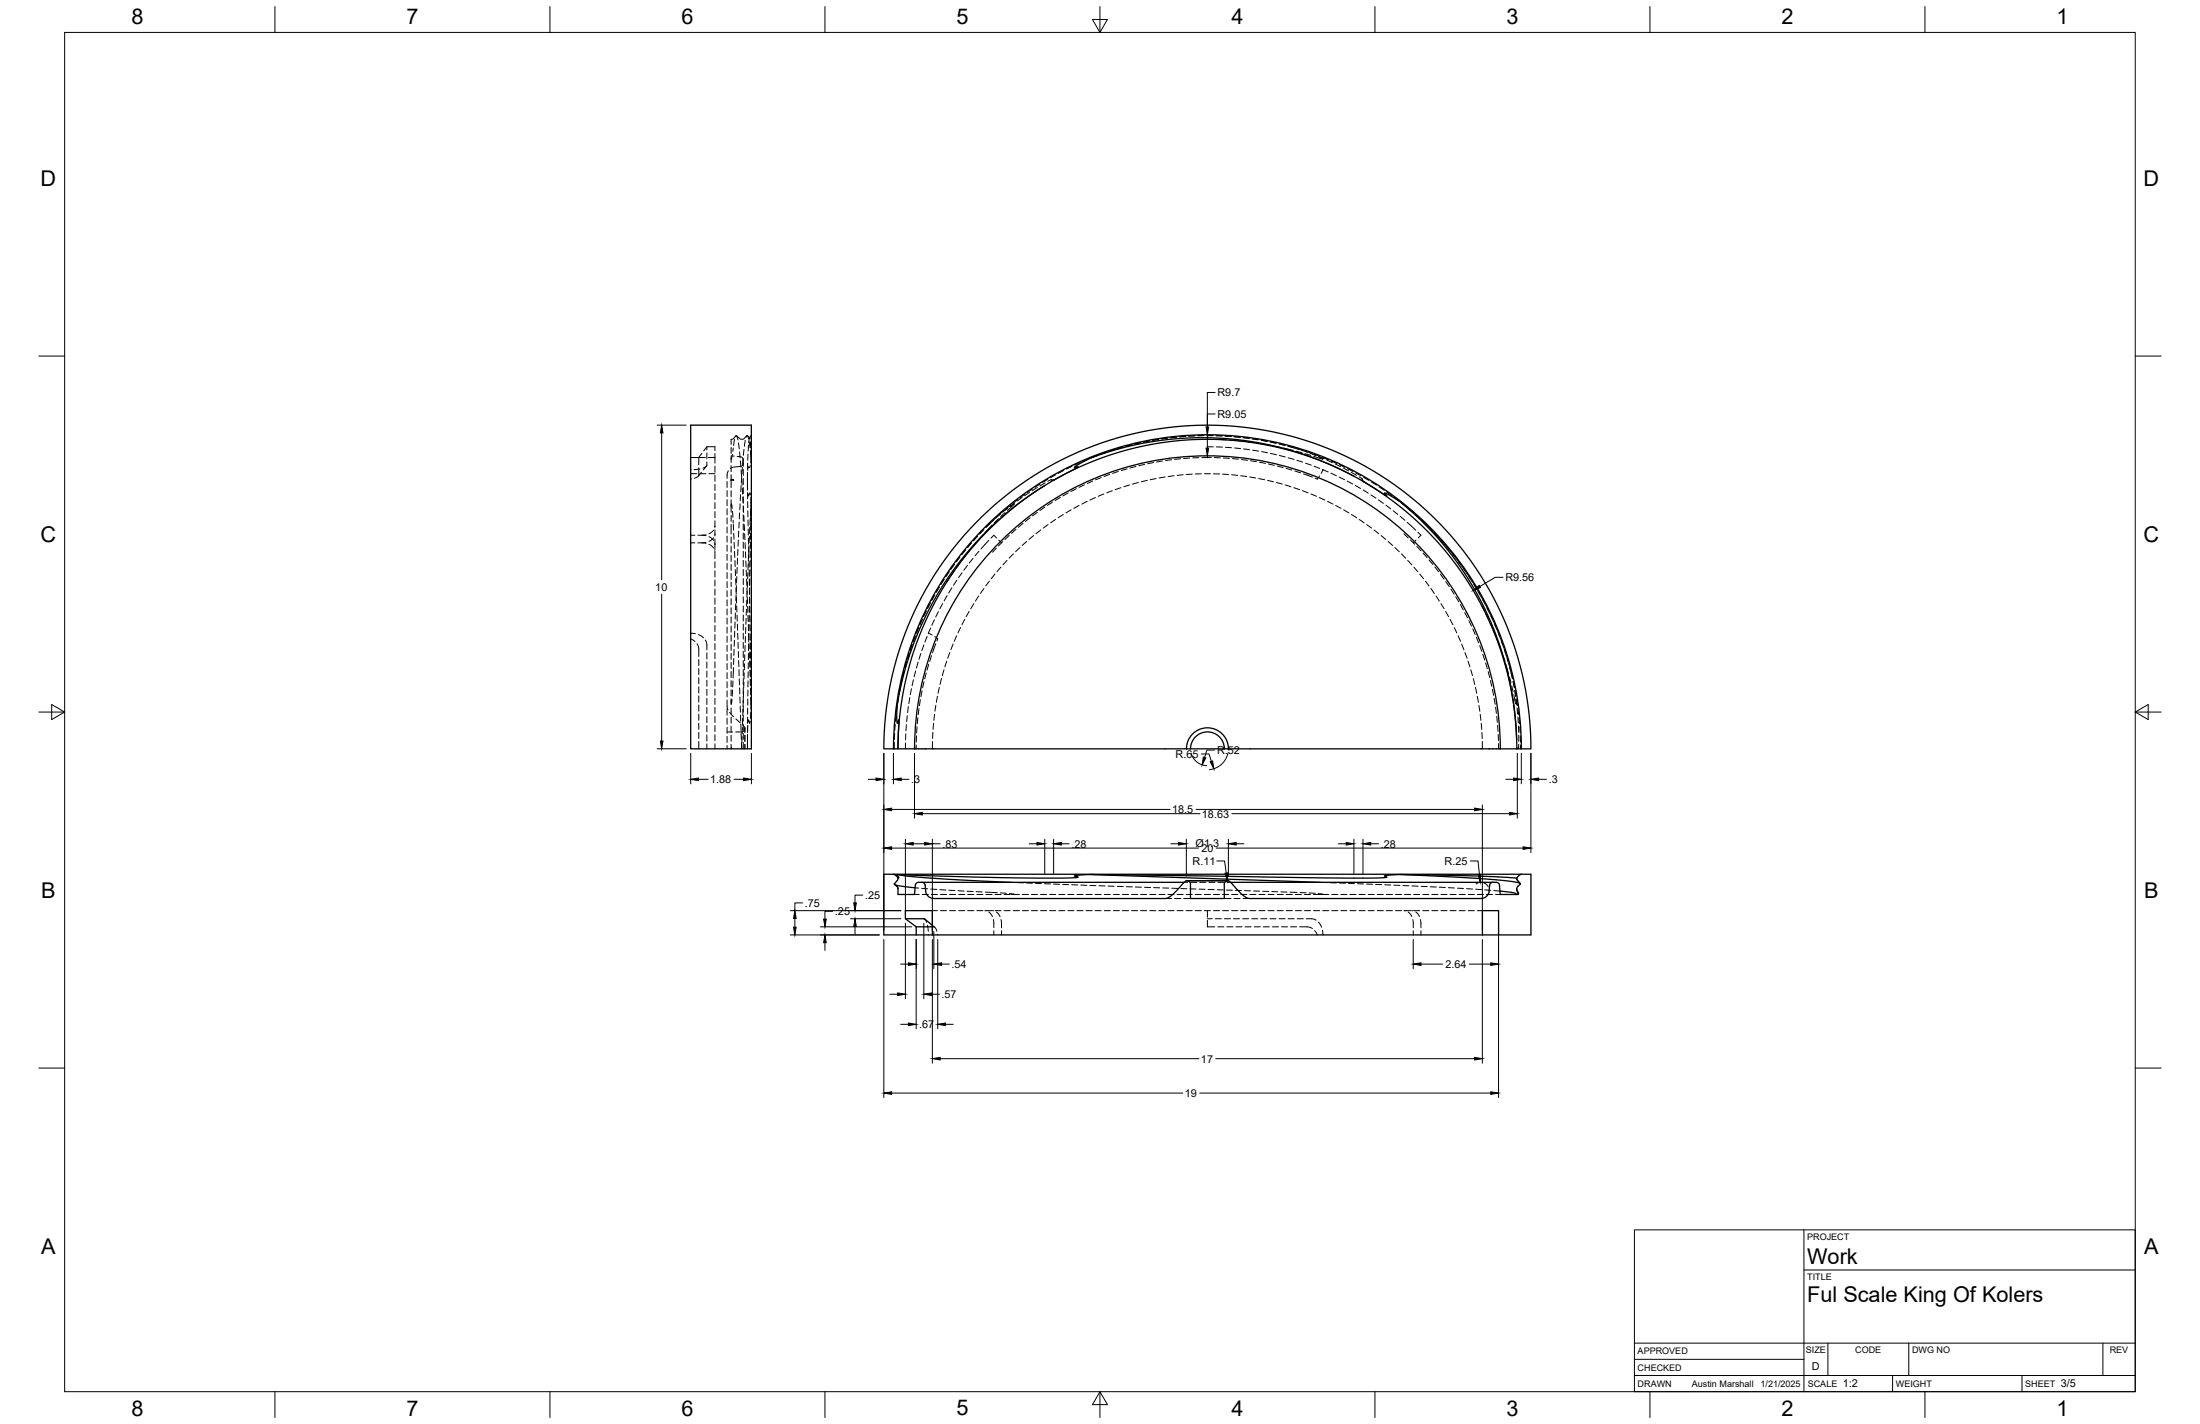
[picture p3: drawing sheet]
<svg xmlns="http://www.w3.org/2000/svg" width="864mm" height="559mm" viewBox="0 0 864 559" stroke-linecap="round" stroke-linejoin="round" font-family="sans-serif">
<!-- layer: Visible -->
<g fill="none" stroke="#000" stroke-width=".51">
<path d="M271.1 166.8h23.8v127.1h-23.8zM410.1 190.5a121.4 121.4 0 0 0-57.6 102.9M413.6 188.4a121.4 121.4 0 0 1 117.9-1.5 123.5 123.5 0 0 0-104.8-6.4l-4.6 2.6-.3 .4 1.4-.3-1.9 1.1a124.4 124.4 0 0 0-69.2 93.8l.2 5.8 .5-1.5v.3l-.3 11.2h-1.8M531.5 186.9l3.6 2M535.1 188.9a121.5 121.5 0 0 1 60.3 101.3M535.1 188.9l9.3 5.7-.9-1 .1-.2a40.3 40.3 0 0 1 12.5 9.2 124.6 124.6 0 0 1 39.3 87.6M350.7 293.9h-3.8a127 127 0 0 1 127.1-127.1 127 127 0 0 1 127 127.1h-5.6M350.7 293.8a123.2 123.2 0 0 1 123.3-123.2 123.2 123.2 0 0 1 123.2 123.2M352.5 293.9h113.2M359 293.8a115 115 0 0 1 115-114.9 115 115 0 0 1 114.9 114.9M465.7 293.9h1.6M465.7 293.8a8.2 8.2 0 0 1 8.3-8.2 8.2 8.2 0 0 1 8.2 8.2"/>
<path d="M467.3 293.9h13.3M467.3 293.8a6.6 6.6 0 0 1 6.7-6.6 6.6 6.6 0 0 1 6.6 6.6M480.6 293.9h1.6M482.2 293.9h113.2M595.4 290.2v3.6M350.7 343.1h246.5M350.7 343.1h-3.8v23.8h12.7M350.7 343.1l1.2 .7 .6 .8M351.4 347.2l7.8 1.2M352.2 343.2l4.5 .7 9 .7 31 1.6M352.5 344.6l-.2 .8-1.3 1.5 1.4 1.3 .1 2.8h6.5l.6-4.3 .6-.4 1.7-.1M361.9 346.2h102.9"/>
<path d="M428.1 343.2l90.1 3M465.7 345.6l-.6 .4a24.7 24.7 0 0 1-7.2 6.5l-91.4 .1-1.3-.3-1.1-.8a6 6 0 0 1-1-4.5l-.5-.5-.7-.3M465.7 345.6h16.5M465.7 345.6h.2M465.9 345.6h16.1M465.9 345.6l.9 .3 .5 .7v6h13.3l.1-6 .5-.7 .8-.3M482 345.6h.2M482.2 345.6l2.7 2.7a11.3 11.3 0 0 0 5.2 4.2l91.3 .1 1.3-.3 1.1-.8 .8-1.8M549.8 343.2l-5.9 .4-.4 .2 .9 .4-1.1 .2-6 .2-93.3-1.3a163.4 163.4 0 0 0-21 .2l-1.2 .2 1.4 .5-1.2 .2-14 .2-26.5-.5-29.3-.9-.2 .3 .8 .8-.3 .3M549.8 343.2l35.2 1.9 8.6 .8 3.1 .7M549.8 343.2l29.4 .5 16.2 .9M586 346.2l-.7 .3-.5 .5-.3 2.7"/>
<path d="M588.8 349.7l1.9 .2a7.4 7.4 0 0 1 4.5 .9l-.6 .2M595.4 344.6l.3 .9 1.2 1.4-1.1 .9a2.62 2.62 0 0 0 0 2.8l-.2 .4h-6.7l-.4-4-.4-.5-.8-.3h-104.2M595.4 349v.1M597.2 343.1h3.8v23.8h-19.1M597.2 343.1l-.9 .4-.9 1.1M355.4 360.5l4.2 3.2M359.6 363.7v3.2h6.4M359.6 363.7h6.4M366 363.1l-3.2-2.5-7.4-.1v-3.1h10.6v9.5M366 366.9h215.9M581.9 366.9v-9.5h6.4v9.5"/>
</g>
<!-- layer: Hidden -->
<g fill="none" stroke="#000" stroke-width=".39">
<path d="M271.1 179.5h5.8M275.5 177.9l-1.2 1.6v2.9M277.5 176.5v-1.2h3.1v1.5M277.5 177.7v2.4M277.5 175.3l-1.3 1.7M278.1 179.5h2.5M280.6 179.5v2.2M280.6 178v1.5M287 179.1v2.4M287 175.6v2.3M287 178.9l1.2 .1M287.5 178.3l-.5 1.9v-.4"/>
<path d="M287.8 175.8l-.1 1.3M288.3 172.5l-.3 2.3M288.7 171.3l.2-.3 .3 .1 .5 1.5M288.8 171l-1 1.2-.8 .2v2M289.4 179.1l1.2 .1a2.04 2.04 0 0 1 1.2 2.7v1.1M289.9 173.8l.3 2.3M290.3 177.3l.2 2.4M291.7 179.9l-.2 2.3M292.1 176.3l-.3 2.4M292.5 172.8l-.3 2.3M292.8 171.6l.5-.7 .6 1.3M293.1 171l-1 1.1-.7 .3-.8-.1-1.5-1.3"/>
<path d="M293.4 170.9l.9 .9M293.6 178.2l-.1 2.4M293.8 174.6l-.1 2.4M294.1 173.4l.3 2.3M294.4 172.2l-.1-.5-.4 2M294.6 176.9l.2 2.8-.1 1.8M294.6 173.4l.1 2.3M294.7 176.9l.1 2.4M294.9 170.6l-.7 1.2M430.6 178.8l-2.2 .9M430.7 178.7l-2.6 1M434 177.6l-2.3 .8"/>
<path d="M434.1 177.5l-2.2 .8M437.4 176.5l-2.3 .7M437.5 176.4l-2.3 .7M440.8 175.5l-2.3 .6M440.9 175.4l-2.3 .7M444.2 174.6l-2.3 .6M444.4 174.5l-2.3 .6M447.7 173.8l-2.3 .5M447.9 173.7l-2.4 .5M451.2 173.1l-2.3 .4M451.4 173l-2.4 .4M454.7 172.4l-2.3 .4"/>
<path d="M454.9 172.4l-2.4 .4M458.3 172l-2.4 .3M458.4 171.9l-2.3 .3M461.8 171.6l-2.3 .2M462 171.5l-2.4 .2M465.4 171.3l-2.4 .1M465.5 171.2l-2.4 .2M467 179.7l-2.4 .2M469 171l-2.4 .2M469.1 171l-2.4 .1M470.6 179.6l-2.4 .1M472.5 171h-2.3"/>
<path d="M472.7 170.9h-2.4M473.7 171h2.4M473.9 170.9h2.3M474 179.5l1.5 .1M474 179.5l-2.2 .1M474 178v1.5M476.3 175.3h-2.3v1.5M476.7 179.6l2.3 .1M477.3 171l2.4 .1M477.4 170.9l2.4 .1M477.5 175.4l2.3 .1M479.5 172.5l1.9 .1"/>
<path d="M480.2 179.7l2.4 .2M480.9 171.2l2.3 .1M481 171.1l2.4 .2M481.1 175.5l2.3 .2M482.6 172.7l2.3 .2M483.8 180l2.4 .2M484.4 171.4l2.4 .2M484.5 171.4l2.4 .2M484.6 175.8l2.4 .2M486.1 173l2.4 .2M488 171.8l2.3 .3M488.1 171.7l2.4 .3"/>
<path d="M488.2 176.2l2.3 .3M489.7 173.4l2.3 .3M491.5 172.2l2.4 .4M491.7 172.2l2.3 .4M491.7 176.7l2.4 .3M493.2 173.8l2.4 .4M495 172.8l2.4 .4M495.2 172.7l2.3 .5M495.2 177.2l2.4 .5M496.7 174.4l2.4 .4M498.6 173.5l2.3 .4M498.7 173.4l2.3 .5"/>
<path d="M498.7 177.9l2.4 .6M500.3 175.1l2.3 .5M502.1 174.2l2.3 .6M502.2 174.2l2.3 .6M502.2 178.7l2.3 .6M503.7 175.8l4 .9M505.5 175.1l4.3 1.2M505.6 175.1l2.3 .6M505.7 179.6l2.3 .7M508.8 177.1l2.3 .6M509.1 176l2.2 .7M511 176.7l2.2 .8"/>
<path d="M512.3 178l2.3 .7M512.5 177.1l2.2 .8M514.3 177.9l2.3 .8M515.3 178.2l1.1 .5M515.7 179.1l3.5 1.1-.1-.3-1.4-.7M515.9 178.3l2.2 .8M517.6 179.1l2.1 1M519.2 179.5l2.2 .9M271.1 185.9h2.4M271.1 184.3h.1M271.4 187.9l-.3 .1M274.3 183.6l-.1 3.1-1.6 1"/>
<path d="M274.7 185.9h2.4M274.8 184l-2.4 .3M275.4 185.3l-1.2 1.5M277.3 182.9l-1.2 1.5M277.5 181.3l-.1 1.6-1.5 .8M278.3 185.9h2.3M280.6 197.2v2.4M280.6 193.6v2.4M280.6 190.1v2.3M280.6 186.5v2.4M280.6 182.9v2.4M285.4 199.6v2.4"/>
<path d="M285.4 196.1v2.4M285.4 192.5v2.4M285.4 188.9v2.4M285.9 184.7l-.4 1.2-.1 1.8M287 186.3v5.1M287 182.7v2.4M287 192.6v2.3M287 196.1v4.9M287 198.9l.1-1.2 .3 1.8M287 188.5h.1M287 188.4l.5-.2 .6 .3zM287.1 188l-.1 .5"/>
<path d="M290.5 197.7l-.1 2.4M290.6 180.9l.2 2.4M290.7 194.1l-.1 2.4M290.9 190.6l-.1 2.3M290.9 184.5l.2 2.3M291.1 187l-.1 2.4M291.2 188l.1 2.4M291.4 191.6l.1 2.4M291.4 183.4l-.2 2.4M291.6 195.2l.1 2.3M291.8 198.5v2.4M291.8 194.9v2.4"/>
<path d="M291.8 191.3v2.4M291.8 187.7v2.4M291.8 184.2v2.3M291.8 181.8a1.27 1.27 0 0 1-1.2 1.2l-2.8 .3-1.1 .6M291.8 198.7l.1 2.4M293.4 190l.1 2.4M293.4 185.3v6.8M293.4 193.3l.1 2.4M293.5 185.8l-.1 2.4M293.5 196.9v2.4M293.5 181.7l-.1 2.4M293.5 193.5l.3 1.1 .5-1.2 .3 .7"/>
<path d="M294.5 182.7l-.3 .8-.5-.2-.2 1.3M294.7 199.8l-.1 2.4M294.7 195.3l.1 1.8M294.8 198.5v2.4M294.8 197.1l-.1 1.5M294.8 197.1v.2M395.5 199.5l-1 .8M395.6 199.4l-1.9 1.5M396.5 198.7l1.6-.8-2.7 2.4M396.7 198.3l-1.9 1.5M398.3 197.3l-1.9 1.4M399.5 196l-1.9 1.5"/>
<path d="M401.2 195.2l-1.9 1.4M402.3 193.9l-1.9 1.4M404.2 193.2l-2 1.3M405.3 191.9l-2 1.4M407.2 191.3l-2 1.3M408.3 189.9l-2 1.3M410.2 199l-2 1.3M410.3 189.5l-2.1 1.2M411.3 188.1l-2 1.2M413.2 197l-2 1.3M414 188.3l-1.5 .2M414 188.2h-1.4l-1.3 .7"/>
<path d="M414.4 186.3l-2.1 1.2M416.2 195.2l-2 1.2M417.6 184.6l-2.1 1.1M419.3 193.4l-2 1.2M420.8 183l-2.2 1.1M422.5 191.8l-2.1 1.1M423.6 198.4l-2.1 1.1M424 181.5l-2.1 1M425.7 190.2l-2.1 1M426.8 196.7l-2.1 1.1M427.3 180.1l-2.2 1M429 188.8l-2.2 .9"/>
<path d="M430 195.2l-2.1 1M432.3 187.4l-2.2 .9M433.3 193.8l-2.2 1M435.6 186.2l-2.2 .8M436.6 192.6l-2.2 .8M439 185l-2.2 .8M440 191.4l-2.2 .8M442.4 184l-2.3 .7M443.4 190.3l-2.2 .7M445.9 183l-2.3 .7M446.9 189.4l-2.3 .6M449.3 182.2l-2.3 .6"/>
<path d="M450.3 188.5l-2.3 .6M452.8 181.5l-2.3 .5M453.8 187.8l-2.3 .5M456.4 180.9l-2.4 .4M457.3 187.2l-2.3 .4M459.9 180.4l-2.4 .3M460.9 186.7l-2.4 .3M463.4 180l-2.3 .3M464.4 186.3l-2.3 .3M468 186.1l-2.4 .1M471.6 185.9l-2.4 .1M472.8 185.9h2.3"/>
<path d="M476.3 185.9l2.4 .1M479.9 186.1l2.4 .1M483.5 186.3l2.3 .3M487 186.7l2.4 .3M487.3 180.3l2.4 .3M490.6 187.2l2.3 .4M490.9 180.8l2.3 .4M494.1 187.8l2.3 .5M494.4 181.4l2.3 .4M497.6 188.5l2.3 .6M497.9 182.1l2.3 .5M501.1 189.4l2.2 .6"/>
<path d="M501.4 182.9l2.3 .6M504.5 190.3l2.3 .7M504.8 183.8l2.3 .7M507.9 191.4l2.3 .8M508.3 184.8l2.2 .7M509.1 180.6l2.3 .8M511.3 192.6l2.2 .8M511.7 185.9l3.5 1.3M512.5 181.8l2.2 .7M514.6 193.8l2.2 1M515.9 183l2.2 .8M517.9 195.2l2.1 1"/>
<path d="M518 186.8l-.9 1.2-.8-.3M519.2 184.3l2.2 .9M519.3 184.3l-.7 1.5M520.8 180.6l2.2 .9M521.1 196.7l2.2 1.1M522.5 185.7l2.1 1M522.5 180.9l2.2 1M524.1 182.1l2.1 1M524.3 198.4l2.1 1.1M525.7 187.2l2.1 1.1M525.8 182.4l2.1 1M527.3 183.6l2.1 1.2"/>
<path d="M528.9 188.8l2.1 1.1M529 183.9l2.1 1.1M530.4 185.3l2.1 1.2M532 190.5l2.1 1.2M532.2 185.6l2 1.1M533.5 187.1l1.3 .8 .6 1.2-.9-1.1M535.1 192.3l2 1.2M535.3 187.3l2 1.2M538.1 194.2l2 1.3M538.3 189.1l2 1.3M541.1 196.2l2 1.3M541.4 191.1l1.9 1.3"/>
<path d="M544 198.2l1.9 1.5M544.3 193.1l1.9 1.3M547.2 195.1l1.9 1.5M549.8 197.1l1.2 .9M550 197.3l3.8 3M552.8 199.6l3.7 3.1M271.1 213h1.7M271.1 210h1.7M273.9 213h1.7M273.9 210h1.7M275.6 213l1.6 .2M275.6 210l1.6 .2"/>
<path d="M277.2 209.8l-1.6 .2M277.2 212.8l-1.6 .2M278.3 213.6l1.8 1.5M278.3 210.6l1.8 1.5M280.1 208l-1.8 1.5M280.1 211l-1.8 1.5M280.6 216.1v.6M280.6 213.1v.6M280.6 211.5v2.2M280.6 207.9v2.4M280.6 204.4v2.3M280.6 200.8v2.4"/>
<path d="M280.6 216.9v2.3M280.6 206.5v.4M280.6 209.5v.4M280.6 213.7v2M285.4 217.5v2.4M285.4 213.9v2.4M285.4 210.4v2.3M285.4 206.8v2.4M285.4 203.2v2.4M287 202.2v2.4M287 205.8v3.8M287 210.7v2.4"/>
<path d="M287 214.3v2.4M287 217.9v2.4M287.5 200.7l.2 2.3M287.8 204.2v1M287.8 205.7l.2 2.3M288 209.3l.1 2.3M288.2 212.8l.1 2.4M288.3 216.4l.1 2.4M288.5 220l.1 2.3M289.5 219.1l-.1 2.4M289.7 215.5l-.1 2.4M289.8 212l-.1 2.4"/>
<path d="M290 208.4l-.1 2.4M290.2 204.8l-.2 2.4M290.3 201.3l-.1 2.3M291.8 219.9v2.4M291.8 216.3v2.4M291.8 212.7v2.4M291.8 209.2v2.4M291.8 205.6v2.4M291.8 202v2.4M292 202.3l.1 2.4M292.1 205.9l.1 2.3M292.3 209.4l.1 2.4"/>
<path d="M292.5 213l.1 2.4M292.6 216.6l.1 2.3M293.6 200.5v2.3M293.6 204l.1 2.4M293.7 207.6l.1 2.4M293.8 211.2v2.4M293.9 217.6l-.1 2.4M293.9 214.7l.1 4.3M294 214.1l-.1 2.4M294.2 210.5l-.1 2.4M294.3 206.9l-.1 2.4M294.5 220l-.1 2.3"/>
<path d="M294.5 203.4l-.1 2.3M294.5 216.4v2.4M294.6 212.8l-.1 2.4M294.6 209.2v2.4M294.7 205.7v2.3M294.7 202.1v2.4M376.7 218.6l-1.4 1.9M376.9 218.5l-1.5 1.9M378.9 218.1l-1.4 1.9M378.9 215.8l-1.5 1.9M379.1 215.7l-1.5 1.9M381.1 215.3l-1.4 1.9"/>
<path d="M381.2 213.1l-1.5 1.8M381.4 213l-1.5 1.8M382 219.1l-1.5 1.8M383.5 212.6l-1.6 1.8M383.6 210.5l-1.6 1.7M383.8 210.4l-1.6 1.7M384.3 216.3l-1.6 1.8M385.8 209.9l-1.6 1.8M386.1 207.9l-1.7 1.7M386.2 207.8l-1.6 1.7M388.2 212l-3.1 3.4M388.6 205.4l-1.7 1.6"/>
<path d="M389.4 206.1l-2.8 2.9M390.1 204l-3 2.9M391.1 215.1l-1.5 1.6M391.2 211.1l-1.1-1.1-1.1 1.2M391.2 202.9l-1.7 1.6M391.9 203.6l-1.7 1.6M392 211.9l1.1 1.1M392.8 201.7l-1.8 1.5M393.6 212.6l-1.7 1.6M393.9 200.6l-1.8 1.5M394.5 201.1l-1.7 1.6M395.3 219.9l-1.6 1.8"/>
<path d="M396.2 210.1l-1.7 1.6M397.8 217.3l-1.7 1.7M398.8 207.7l-1.7 1.6M400.4 214.9l-1.7 1.6M401.6 205.4l-1.8 1.5M403 212.5l-1.8 1.6M404.4 203.2l-1.9 1.4M405.7 210.2l-1.8 1.5M407.2 201l-1.9 1.4M408.6 208l-1.9 1.4M411.4 205.8l-1.9 1.4M414.4 203.8l-2 1.4"/>
<path d="M417.4 201.9l-2 1.3M420.5 200.1l-2.1 1.2M527.5 200.1l2 1.2M530.5 201.9l2 1.3M533.5 203.8l2 1.4M536.5 205.8l1.9 1.4M539.3 208l1.9 1.4M542.2 210.2l1.8 1.5M544.9 212.5l1.8 1.6M546.9 200.4l1.8 1.5M547.5 214.9l1.8 1.6M549.7 202.6l1.8 1.6"/>
<path d="M550.1 217.3l1.7 1.8M551.1 209.5l1.7 1.6M552.4 205l3.4 3.1M552.6 219.9l1.6 1.8M553.6 211.9l1.7 1.7M555.5 201.9l1.8 1.6M555.9 211.9l-1.1 1.1M556.2 214.4l1.6 1.8M556.6 208.9l1.2 1.1-1.1 1.1M557.3 203.5l1.8 1.6M558.2 204.3l1.7 1.7M558.6 217l1.6 1.8"/>
<path d="M559.9 205.9l1.7 1.7M560.7 206.8l1.7 1.7M561 219.7l1.5 1.9M562.4 208.5l1.7 1.7M563.2 209.4l3.3 3.5M565.6 212l3.2 3.6M568 214.7l3 3.7M570.2 217.4l1.5 1.9M571.8 219.3l1.4 1.9M280.6 238.3v2.4M280.6 234.7v2.4M280.6 231.2v2.3"/>
<path d="M280.6 227.6v2.4M280.6 224v2.4M280.6 220.4v2.4M285.4 239v2.3M285.4 235.4v2.4M285.4 231.8v2.4M285.4 228.2v2.4M285.4 224.7v2.3M285.4 221.1v2.4M287 221.4v2.4M287 225v2.4M287 238.5v2.4"/>
<path d="M287 234.9v2.4M287 228.4v1.8M287 231.4v2.3M288.6 223.5l.1 2.4M288.8 227.1l.1 2.4M288.8 237l-.1 2.3M288.9 230.7l.1 2.3M288.9 233.4v2.4M289.1 234.2v2.4M289.1 229.8l-.1 2.4M289.2 237.8l.1 2.4M289.2 226.3l-.1 2.3"/>
<path d="M289.4 222.7l-.1 2.4M291.8 237.8v2.3M291.8 234.2v2.4M291.8 230.6v2.4M291.8 227v2.4M291.8 223.5v2.3M292.8 220.1l.1 2.4M292.9 223.7l.1 2.4M293 239.1l-.1 2.3M293.1 227.3l.1 2.4M293.2 235.5l-.1 2.4M293.2 230.8l.1 2.4"/>
<path d="M293.3 231.9l-.1 2.4M293.3 234.4l.1 2.4M293.4 228.3l-.1 2.4M293.5 238l.1 2.4M293.6 224.8l-.1 2.4M293.7 221.2l-.1 2.4M294 220.2v2.4M294.1 223.8v2.4M294.1 227.4l.1 2.3M294.2 237.8l-.1 2.4M294.2 230.9l.1 2.4M294.2 234.3v2.3"/>
<path d="M294.3 230.7l-.1 2.3M294.3 234.5v2.4M294.3 238.1l.1 2.4M294.3 227.1v2.4M294.4 223.5v2.4M363.5 239.8l-1 2.2M363.6 239.7l-1 2.2M365.1 236.6l-1.1 2.2M365.3 236.5l-1.1 2.1M366.8 233.5l-1.1 2.1M367 233.4l-1.2 2.1M368.4 240l-1.1 2.1"/>
<path d="M368.6 230.4l-1.2 2.1M368.8 230.3l-1.2 2M370 236.8l-1.1 2.1M370.5 227.4l-1.2 2M370.7 227.3l-1.3 2M371.8 233.7l-1.2 2.1M372.5 224.4l-1.3 2M372.6 224.3l-1.3 2M372.7 226.8l-1.1 1.6M373.7 230.7l-1.3 2M374.6 221.5l-1.4 1.9M374.7 223.9l-1.4 1.9"/>
<path d="M374.7 221.4l-1.4 1.9M375.6 227.7l-1.3 2M376.8 221l-1.4 1.9M377.7 224.7l-1.4 2M379.8 221.9l-1.5 1.9M380.4 239.9l-1.1 2.1M382.3 236.9l-1.3 2M384.2 233.9l-1.3 2M386.2 230.9l-1.3 2M388.4 228.1l-1.5 1.9M390.6 225.3l-1.5 1.8M392.9 222.5l-1.5 1.8"/>
<path d="M555 222.5l1.6 1.8M557.3 225.3l1.5 1.8M559.5 228.1l1.5 1.9M561.7 230.9l1.3 2M563.2 222.5l1.5 1.9M563.7 233.9l1.3 2M565.4 225.3l1.4 1.9M565.7 236.9l1.2 2M567.5 239.9l1.1 2.1M567.5 228.2l1.4 2M569.5 231.2l1.3 2M571.4 234.2l1.3 2"/>
<path d="M572.4 220.3l1.4 1.9M573.3 237.2l1.1 2.1M573.9 222.2l1.3 1.9M574.5 223.2l2.7 3.9M576.5 226.1l1.3 2M577.8 228.1l1.3 2M578.4 229.2l2.5 4M580.3 232.2l2.3 4.1M581.8 238l.9 1.7M582 235.3l1.1 2.1M583.2 237.4l1.1 2.1M583.7 238.5l1 2.1"/>
<path d="M271.1 250.7l1.7 1M271.1 248.5l1.9 .2M273.6 252.6l.6 1.5 .1 3.5M274.1 249l2 1.3M274.3 258.8v2.4M276.9 251.2l.6 1.6v2.2M277.5 259.8v2.4M277.5 256.2v2.4M280.6 259.7v2.4M280.6 256.2v2.3M280.6 252.6v2.4M280.6 249v2.4"/>
<path d="M280.6 241.9v2.3M280.6 245.4v2.4M285.4 256.8v2.4M285.4 253.2v2.4M285.4 249.7v2.4M285.4 246.1v2.4M285.4 242.5v2.4M287 256.4v2.3M287 252.8v2.4M287 249.2v2.4M287 245.7v2.3M287 242.1v2.4"/>
<path d="M287 259.9v2.4M288 258.4v2.4M288.2 254.8l-.1 2.4M288.3 251.2l-.1 2.4M288.4 247.7l-.1 2.3M288.5 244.1v2.4M288.7 240.5l-.1 2.4M289.3 241.4l.1 2.4M289.5 244.9v2.4M289.6 248.5l.1 2.4M289.7 252.1l.1 2.4M289.8 255.7l.1 2.3"/>
<path d="M290 259.2v2.4M291.8 259.2v2.4M291.8 255.6v2.4M291.8 248.5v2.3M291.8 244.9v2.4M291.8 241.3v2.4M291.8 252.1v2.3M292.4 256.9l-.1 2.4M292.5 253.3l-.1 2.4M292.6 249.8l-.1 2.4M292.8 246.2l-.1 2.4M292.9 242.6l-.1 2.4"/>
<path d="M293.6 241.6l.1 2.3M293.8 245.1v2.4M293.8 256.5v2.3M293.9 252.9l-.1 2.4M293.9 248.7l.1 2.4M293.9 251v.7M294 248.5l-.1 2.5M294 252.3l.1 2.3M294 245v2.3M294.1 241.4l-.1 2.4M294.1 255.8l.1 2.4M294.2 259.4l.1 2.4"/>
<path d="M294.4 241.7v2.3M294.4 245.2l.1 2.4M294.5 248.8v2.4M294.6 252.4v2.3M294.6 255.9v2.4M294.6 259.5l.1 2.4M355.8 259.8l-.6 2.3M355.9 259.7l-.6 2.3M356.8 256.4l-.7 2.3M356.9 256.2l-.7 2.3M358 253l-.8 2.2M358.1 252.9l-.8 2.2"/>
<path d="M359.2 249.6l-.8 2.3M359.3 249.5l-.8 2.2M360.4 259.8l-.7 2.3M360.6 246.3l-1 2.2M360.7 246.2l-.9 2.2M361.5 256.5l-.8 2.2M362 243.1l-1 2.1M362.1 242.9l-1 2.2M362.6 253.1l-.7 2.2M363.9 249.7l-.8 2.3M364.4 248.5l1.5 .7M365.3 246.4l-.9 2.2"/>
<path d="M365.7 257.3l-.8 2.2M366.8 243.2l-1 2.2M366.9 249.8l1.2 .9-.3 .8M367.3 252.6l-1.2 3.6M371.6 259.4l-.7 2.3M372.8 256.1l-.8 2.2M374.1 252.8l-.8 2.2M375.6 249.5l-1 2.2M377.1 246.2l-1.1 2.2M378.7 243.1l-1.1 2.1M569.2 243.1l1.1 2.1M570.8 246.3l1.1 2.1"/>
<path d="M572.4 249.5l.9 2.2M573.8 252.8l.9 2.2M575 240.4l1.1 2.1M575.1 256.1l.8 2.2M576.3 259.4l.7 2.3M576.6 243.6l1 2.1M578.1 246.8l1 2.2M579.5 250.1l.9 2.2M580.9 253.4l.8 2.2M582.1 256.8l.7 2.2M583.2 240.7l1 2.2M584.7 243.9l1 2.2"/>
<path d="M584.8 240.6l1 2.2M585.2 241.7l1 2.2M586.1 247.2l1 2.2M586.3 243.8l.9 2.2M586.7 245l.9 2.2M587.5 250.5l.9 2.3M587.7 247.1l.9 2.2M588.1 248.3l.8 2.2M588.8 253.9l.8 2.2M589 250.5l.8 2.2M589.3 251.6l.8 2.2M590 257.2l.7 2.3"/>
<path d="M590.2 253.8l.8 2.3M590.5 255l1.5 4.5M591.6 258.4l.7 2.3M274.3 276.7v2.4M274.3 266v2.3M274.3 262.4v2.4M274.3 269.5v2.4M274.3 273.1v2.4M277.5 277.6v2.4M277.5 274.1v2.4M277.5 266.9v2.4M277.5 263.4v2.3"/>
<path d="M277.5 270.5v2.4M280.6 277.6v2.4M280.6 274v2.4M280.6 270.4v2.4M280.6 266.9v2.4M280.6 263.3v2.4M285.4 278.2v2.4M285.4 274.7v2.4M285.4 271.1v2.4M285.4 263.9v2.4M285.4 260.4v2.4M285.4 277.2l.4 1.3"/>
<path d="M285.4 267.5v2.4M286.4 279.5l1.6 1.8M287 277.8v2.4M287 274.2v2.4M287 270.7v2.4M287 267.1v2.4M287 263.5v2.4M287.3 274.4l-.2 1.8-.1-1.5M287.6 270.8l-.2 2.4M287.7 267.3l-.1 2.3M287.8 264.5v1.6M287.9 261.9l-.1 2.4"/>
<path d="M290.1 262.8l.1 2.4M290.2 266.4l.1 2.4M290.3 269.9l.1 2.4M290.4 273.5l.1 2.4M290.6 277.1v2.4M291.6 278.3v2.4M291.8 277.1v2.3M291.8 273.5v2.4M291.8 266.3v2.4M291.8 262.8v2.3M291.8 274.8l-.1 2.3M291.8 269.9v2.4"/>
<path d="M291.9 271.2l-.1 2.4M292 267.6l-.1 2.4M292.1 264.1l-.1 2.3M292.2 260.5v2.4M293.5 277.9v2.4M293.5 274.3v2.4M293.6 270.8v2.3M293.6 267.2v2.4M293.7 263.6l-.1 2.4M293.8 260.1l-.1 2.3M294.4 263v2.3M294.5 266.6l.1 2.3"/>
<path d="M294.6 270.1l.1 2.4M294.7 263.1v2.4M294.7 279.5l-.1 2.4M294.7 266.7v2.3M294.7 273.7l.1 4.6M294.8 270.2v2.4M294.8 273.8v2.4M352.2 277.1l-.3 2.4M352.6 273.7l-.4 2.8M352.7 273.6l-.3 2.3M353.3 270.2l-.5 2.3M353.4 270.1l-.5 2.3"/>
<path d="M354 266.7l-.5 2.3M354.1 266.6l-.5 2.3M354.9 263.2l-.6 2.4M354.9 263.1l-.5 2.3M356.6 277.3l-.3 2.4M357.1 273.7l-.3 2.4M357.8 270.3l-.5 2.3M358.6 266.8l-.6 2.3M359.4 263.3l-.6 2.3M360.7 278.1l-.3 2.4M361.3 274.6l-.4 2.3M361.9 271.1l-.4 2.3"/>
<path d="M362.7 267.6l-.5 2.3M363.6 264.1l-.6 2.3M364.6 260.7l-.7 2.3M367.4 276.8l-.4 2.3M368 273.2l-.4 2.4M368.7 269.7l-.5 2.4M369.6 266.3l-.6 2.3M370.6 262.8l-.7 2.3M577.4 262.8l.6 2.3M578.3 266.3l.6 2.3M579.2 269.7l.5 2.4M579.9 273.3l.4 2.3"/>
<path d="M580.5 276.8l.4 2.3M583.2 260.1l.6 2.3M584.2 263.6l.6 2.3M585.1 267l.5 2.3M585.9 270.5l.4 2.4M586.5 274l.4 2.4M587.1 277.6l.3 2.3M591.1 260.6l1.1 3.9M592.3 260.6l.6 2.3M592.5 265.7l.7 2.3M592.6 261.8l1.1 4.4M593.2 264.1l.6 2.3"/>
<path d="M593.4 269.1l.6 2.3M593.9 267.3l.5 2.4M594 267.6l.5 2.3M594.2 272.6l.8 3.6 .2-.1-.1-1.7M594.6 270.8l.3 2.4M594.7 271.8l.2 1.3M594.8 271.1l.4 2.3M595.1 274.3l.3 2.3M595.4 274.6l.3 2.3M595.5 277.8l.2 2.4M595.9 278.1l.3 2.4M274.3 287.4v2.4"/>
<path d="M274.3 283.8v2.4M274.3 280.2v2.4M274.3 291v2.9M277.5 284.8v2.4M277.5 281.2v2.4M277.5 288.4v2.3M277.5 291.9v2M280.6 281.2v2.3M280.6 284.7v2.4M280.6 288.3v2.4M280.6 291.9v2M285.4 289v2.3"/>
<path d="M285.4 281.8v2.4M285.4 285.4v2.4M285.4 292.5v1.4M285.4 287.2h2.2M287 292.1v1.8l.1-.6M287 288.5v2.4M287 281.4v2.4M287 284.9v2.4M288.9 282.1l1.7 1.6M290.7 280.6l.1 2.4M290.8 284.2l.1 2.4M290.9 287.8l.1 2.4"/>
<path d="M291 291.4l.1 2.5 .1-1.3M291.3 289.1l-.1 2.3M291.4 285.5l-.1 2.3M291.5 284.5l.9 1.1v1.8M291.5 281.9l-.1 2.4M291.8 284.2v2.4M291.8 280.6v2.4M291.8 287.8v2.4M291.8 291.3v2.6M292.4 292.1v1.8M292.4 290.9v-2.4v2.4M292.4 285.8a1.39 1.39 0 0 1-1.4 1.4h-2.2"/>
<path d="M293.4 288.6v5.3M293.4 291.8v1.6M293.4 285.1v2.3M293.5 281.5l-.1 2.4M293.5 288.2l-.1 2.4M293.5 284.6v2.4M294.5 283.1l-.3 .8-.4-1.5-.2 1M351 291.4v2.5M351.2 287.8l-.1 2.4M351.4 284.2l-.2 2.4M351.7 280.7l-.2 2.3M355.5 291.5l-.1 2.4"/>
<path d="M355.6 288l-.1 2.3M355.8 284.4l-.2 2.4M356.1 280.8l-.2 2.4M359.7 292.3l-.1 1.6M359.8 288.8l-.1 2.3M360 285.2l-.2 2.4M360.3 281.6l-.2 2.4M366 291v2.9M366.2 287.4l-.1 2.4M366.5 283.8l-.2 2.4M366.9 280.3l-.3 2.4M581 280.3l.3 2.4"/>
<path d="M581.4 283.9l.2 2.3M581.7 287.4l.1 2.4M581.9 291v2.9M587.5 281.1l.3 2.4M587.9 284.6l.2 2.4M588.1 288.2l.1 2.4M588.2 291.8l.1 2.1M595.8 281.4l.2 2.3M595.9 293.3l-.3 .6M596.1 284.9v2.4M596.2 292.1l-.1 1.4-.3 .4M596.2 288.5v2.4"/>
<path d="M596.3 281.7l.2 2.4M596.6 285.2l.1 2.4M596.8 288.8l.1 2.4M596.9 292.4v1.5M351 346.9l.4 .3M351.1 347l1.2 1.1 .2 .6M359 351h1.8M359.2 348.4l1.4 .1M361.8 348.6l2.4 .2M362 351h2.4M365.4 348.9l2.3 .1M365.6 351h2.4"/>
<path d="M366 357.4h2M368.9 349.1l2.4 .2M369.2 351h2.4M369.2 357.4h2.4M372.5 349.3l2.4 .2M372.7 351h2.4M372.7 357.4h2.4M376 349.5l2.4 .2M376.3 351h2.4M376.3 357.4h2.4M379.6 349.7l2.4 .1M379.9 351h2.4"/>
<path d="M379.9 357.4h2.4M383.2 349.9l2.4 .1M383.5 351h2.3M383.5 357.4h2.3M386.6 357.4h.4M386.8 350.1l2.1 .1M387 351h2.4M387 357.4h2.4M388.1 357.9l1.5 1.8M389.1 350.2l2.4 .1M389.6 357.4h.4M390.6 351h2.4"/>
<path d="M390.6 357.4h2.4M391.1 357.9l1.5 1.8M392.7 350.4l2.4 .1M394.2 351h2.4M394.2 357.4h2.4M396.3 350.6l1.8 .4h-1.1M396.7 346.2l1.4 .1M397.7 351h2.4M397.7 357.4h2.4M399.3 346.4l2.4 .1M401.3 351h2.4M401.3 357.4h2.4"/>
<path d="M402.8 346.5l2.4 .1M404.9 351h2.4M404.9 357.4h2.4M406.4 346.6l2.4 .1M408.5 351h2.3M408.5 357.4h2.3M410 346.8l2.4 .1M412 357.4h2.4M412 351h2.4M412.5 350.9l.6 .1M413.6 346.9l2.3 .1M415.6 351h2.4"/>
<path d="M415.6 357.4h2.4M417.1 347l2.4 .2M419.2 351h2.4M419.2 357.4h2.4M420.7 347.2l2.4 .1M422.8 351h2.3M422.8 357.4h2.3M424.3 347.3l2.4 .1M426.3 351h2.4M426.3 357.4h2.4M427.8 347.5h2.4M429.9 351h2.4"/>
<path d="M429.9 357.4h2.4M431.4 347.6l2.4 .1M433.5 351h2.3M433.5 357.4h2.3M435 347.7l2.3 .1M437 351h2.4M437 357.4h2.4M438.6 347.8l2.3 .1M440.6 357.4h2.4M440.6 351h2.4M442.1 348h2.4M444.2 351h2.4"/>
<path d="M444.2 357.4h2.4M445.7 348.1h2.4M447.8 351h2.3M447.8 357.4h2.3M449.3 348.2l2.3 .1M451.3 351h2.4M451.3 357.4h2.4M452.8 348.3l2.4 .1M454.9 351h2.4M454.9 357.4h2.4M456.4 348.4l2.4 .1M457.3 352.6h2.6"/>
<path d="M458.5 357.4h2.4M458.5 351h2.4M460 348.6h2.3M461.1 352.6h2.4M462 357.4h2.4M462 351h2.4M463.5 348.7l2.4 .1M464.7 352.6h2.6M464.8 346.2h1.4M465.6 351h2.4M465.6 357.4h2.4M467.1 348.8l2.4 .1"/>
<path d="M467.4 346.2h2.4M469.2 351h2.4M469.2 357.4h2.4M470.7 348.9l2.4 .1M471 346.2h2.4M472.8 351h2.3M472.8 357.4h2.3M474 357.4v2.5M474.2 349l2.4 .1M474.6 346.2h2.3M476.3 351h2.4M476.3 357.4h2.4"/>
<path d="M477.8 349.1l2.4 .1M478.1 346.2h2.4M479.9 351h2.4M479.9 357.4h2.4M480.6 352.6h2.6M481.4 349.3l2.4 .1M481.7 346.2h1.4M483.5 357.4h2.4M483.5 351h2.4M484.4 352.6h2.4M484.9 349.4l2.4 .1M487 357.4h2.4"/>
<path d="M487 351h2.4M488 352.6h2.6M488.5 349.5l2.4 .1M490.6 351h2.4M490.6 357.4h2.4M492.1 349.6l2.4 .1M494.2 351h2.4M494.2 357.4h2.4M495.7 349.8h2.4M497.8 351h2.3M497.8 357.4h2.3M499.2 349.9h2.4"/>
<path d="M501.3 351h2.4M501.3 357.4h2.4M502.8 350l2.4 .1M504.9 357.4h2.4M504.9 351h2.4M506.4 350.1l2.7 .1M508.5 351h2.4M508.5 357.4h2.4M510.3 350.3l2.4 .1M512.1 351h2.3M512.1 357.4h2.3M513.9 350.4l2.4 .2"/>
<path d="M515.6 351h2.4M515.6 357.4h2.4M517.5 350.6l1.7 .3-1.5 .1M518.2 346.2l2.8 .2M519.2 351h2.4M519.2 357.4h2.4M522.2 346.4l2.3 .1M522.8 351h2.3M522.8 357.4h2.3M525.7 346.5l2.4 .1M526.4 351h2.3M526.4 357.4h2.3"/>
<path d="M529.3 346.6l2.4 .1M529.9 351h2.4M529.9 357.4h2.4M532.9 346.8l2.3 .1M533.5 357.4h2.4M533.5 351h2.4M534.5 350.9l.3 .1M536.4 346.9l2.4 .1M537.1 351h2.3M537.1 357.4h2.3M540 347.1l2.4 .1M540.6 351h2.4"/>
<path d="M540.6 357.4h2.4M543.6 347.2l2.4 .1M544.2 351h2.4M544.2 357.4h2.4M547.1 347.3l2.4 .2M547.8 351h2.4M547.8 357.4h2.4M550.7 347.5l2.4 .1M551.1 357.4h.6M551.3 351h2.4M551.3 357.4h2.4M552.7 357.9l1.5 1.8"/>
<path d="M554.1 357.4h.6M554.3 347.7l2.4 .1M554.9 351h2.4M554.9 357.4h2.4M555.8 357.9l1.4 1.8M557.8 347.8l2.4 .1M558.5 351h2.4M558.5 357.4h2.4M561.4 348l2.4 .1M562.1 351h2.4M562.1 357.4h2.4M565 348.1l2.4 .2"/>
<path d="M565.6 351h2.4M565.6 357.4h2.4M568.6 348.3l2.3 .2M569.2 351h2.4M569.2 357.4h2.4M572.1 348.5l2.4 .2M572.8 351h2.4M572.8 357.4h2.4M575.7 348.7l2.4 .2M576.3 351h2.4M576.3 357.4h2.4M579.2 349l2.4 .1"/>
<path d="M579.9 351h2.4M579.9 357.4h2M582.8 349.2l2.4 .2M583.5 351h2.4M586.4 349.5l2.4 .2M587.1 351h1.8M595.4 349l.8 1.4-.2 .5-.4 .1 .3-.1M595.4 344.7l1.4 2.1M596.7 346.6l.2 .3M363 360.7l.7 1.3M364.1 363.1l.3 2.4M364.4 366.6v.3"/>
<path d="M366 363.7l1 .2 .8 1.5M366 363.1l.9 .8M368 366.6l.1 .3M390 360.8l.1 3.3M390.1 365.3v1.6M392.9 360.8l.2 3.3M393.1 365.3v1.6M474 361.1v2.6h2.8M474 360.5h1.9M477.1 360.5h2.3M478 363.7h2.4M480.6 360.5h2.4"/>
<path d="M481.6 363.7h2.4M484.2 360.5h2.4M485.2 363.7h2.4M487.8 360.5h2.4M488.8 363.7h2.3M491.3 360.5h2.4M492.3 363.7h2.4M494.9 360.5h2.4M495.9 363.7h2.4M498.5 360.5h2.4M499.5 363.7h2.4M502.1 360.5h2.3"/>
<path d="M503 363.7h2.4M505.6 360.5h2.4M506.6 363.7h2.4M509.2 360.5h2.4M510.2 363.7h3.4l1.6 .7M512.8 360.5h2.2l1.6 .6M516.1 365.2l1 1.7M517.5 361.9l1.3 2M519.1 365l.2 1.8M519.3 366.8v.1M554.6 360.8l.2 3.3M554.8 365.3v1.6"/>
<path d="M557.6 360.8l.2 3.3M557.8 365.3v1.6"/>
</g>
<!-- layer: Visible -->
<circle cx="595.6" cy="351" r=".25" fill="#000"/>
<!-- layer: Border -->
<g fill="none" stroke="#000" stroke-width=".39">
<path d="M25.4 12.7h812.8v533.4h-812.8zM107.9 2.6v10.1M215.9 2.6v10.1M323.8 2.6v10.1M428.8 7.6h5.9l-2.9 5.1zM431.8 2.6v10.1M539.7 2.6v10.1M647.7 2.6v10.1M755.6 2.6v10.1M15.2 139.7h10.2M838.2 139.7h10.1M15.2 279.4h10.2"/>
<path d="M20.3 276.5l5.1 2.9-5.1 3zM838.2 279.4l5.1-2.9v5.9zM838.2 279.4h10.1M15.2 419.1h10.2M838.2 419.1h10.1M107.9 546.1v10.2M215.9 546.1v10.2M323.8 546.1v10.2M431.8 546.1l2.9 5.1h-5.9zM431.8 546.1v10.2M539.7 546.1v10.2M647.7 546.1v10.2"/>
<path d="M755.6 546.1v10.2"/>
</g>
<!-- layer: Titleblock -->
<path d="M641.6 482.6h196.6v63.5h-196.6zM708.1 498.4h130.1M708.1 482.6v63.5M641.6 539.8h196.6M641.6 533.4h66.5M641.6 527.1h196.6M717.5 527.1v12.7M742.9 539.8v6.3M749.3 527.1v12.7M793.7 539.8v6.3M825.5 527.1v12.7" fill="none" stroke="#000" stroke-width=".39"/>
<!-- layer: FD_Dimensions -->
<g fill="none" stroke="#000" stroke-width=".39">
<path d="M477 154h-3.1v13.6M258 166.8h11.4M259.7 169.9v57.6M477 162.5h-3.1v13.4M259.7 233.2v57.6M590 226.5h-3l-6.1 3.6M258 293.8h11.4M271.1 295.6v12M295 295.6v12M346.9 295.6v69.5M350.7 295.6v12M359 295.6v25.5"/>
<path d="M467.6 295.6a6.6 6.6 0 0 0 6.1 4.9M471.6 295.9h3l.9 2.9M476.8 294.3h-3l-1 2.9M482 295.6a8.2 8.2 0 0 1-7.3 6.4M595.6 295.6v25.5M597.2 295.6v12M600.9 295.6v39M274.2 305.8h3.8M288.1 305.8h3.8M340.8 305.8h3.1M350 317.6h109.3M353.8 305.8h3"/>
<path d="M362 319.3h109M469.5 317.6h109.3M483.6 319.3h109M581.9 315.8v49.3M591.1 305.8h3M604 305.8h3M350 332.8h120.5M355.4 329.3v29.5M358.5 331.1h4.4M366 331.1h3M366 329.3v35.8M404 331.1h3.1"/>
<path d="M410.1 329.3v13.5M413.6 329.3v13.5M416.6 331.1h3.1M459.6 331.1h3M465.7 329.3v14.5M477.4 332.8h120.5M477.6 337.9h3.1l.7 4.7M482.2 329.3v14.5M485.2 331.1h3.1M525.4 331.1h3M531.5 329.3v13.5M535 329.3v13.5"/>
<path d="M538.1 331.1h3M577.2 337.9h3l.5 5.3M310.2 357.4h43.4M315.1 354.3h-3.1v3.1M326.9 357.6h-3.1v3.1M338.7 351.3h-3.1v3M579.4 346.9a3.2 3.2 0 0 1 4.8 1.1M588.2 359.1v71.6M310.2 366.9h35M312 360.4v3.4M322.1 363.7h35.8M323.8 369.9v3.1"/>
<path d="M333.9 360.5h19.7M335.6 363.6v3M346.9 368.7v62M353.5 378.3h3.1M355.4 362.3v29.6M359.6 368.7v35M362.6 362.3v29.6M366 368.7v48.5M366.6 365.5v14.6M368.1 368.7v35M369.6 378.3h3.1M554.8 368.7v11.4"/>
<path d="M557.8 378.3h8.5M576.7 378.3h8.5M581.9 368.7v48.5M349.3 390.1h3.1M365.7 390.1h3M353.5 402h3.1M369 415.4h101.6M371.2 402h3M477.2 415.4h101.6M350 428.9h114.3M470.9 428.9h114.3"/>
</g>
<g fill="#000" stroke="#000" stroke-width=".39">
<path d="M259.7 166.8l.5 3.1h-1zM473.4 175.9h1.1l-.6 3zM473.4 167.6h1.1l-.6 3zM578.3 231.7l2.3-2 .6 .9zM259.2 290.8h1l-.5 3zM472.4 297.1l.9 .3-1.4 2.7zM475.1 298.9l.9-.3 .5 3.1zM271.1 305.8l3.1-.5v1zM291.9 305.3l3.1 .5-3.1 .5zM343.9 305.3l3 .5-3 .5zM346.9 317.6l3.1-.5v1zM350.7 305.8l3.1-.5v1z"/>
<path d="M359 319.3l3-.5v1zM578.8 317.1l3.1 .5-3.1 .5zM592.6 318.8l3 .5-3 .5zM594.1 305.3l3.1 .5-3.1 .5zM600.9 305.8l3.1-.5v1zM346.9 332.8l3.1-.5v1zM355.4 331.1l3.1-.5v1zM362.9 330.6l3.1 .5-3.1 .5zM407.1 330.6l3 .5-3 .5zM413.6 331.1l3-.5v1zM462.6 330.6l3.1 .5-3.1 .5zM482.2 331.1l3-.5v1z"/>
<path d="M528.4 330.6l3.1 .5-3.1 .5zM535 331.1l3.1-.5v1zM597.9 332.3l3 .5-3 .5zM335.1 354.3h1l-.5 3.1zM480.9 342.7l1-.2-.1 3.1zM580.2 343.3l1.1-.1-.3 3zM311.5 363.8h1l-.5 3.1zM312 357.4l.5 3h-1zM323.8 366.9l.5 3h-1zM323.3 360.7h1l-.5 3zM335.6 360.5l.5 3.1h-1zM356.6 377.8l3 .5-3 .5z"/>
<path d="M366.6 378.3l3-.5v1zM554.8 378.3l3-.5v1zM585.2 377.8l3 .5-3 .5zM352.4 389.6l3 .5-3 .6zM362.6 390.1l3.1-.5v1.1zM356.6 401.4l3 .6-3 .5zM366 415.4l3-.5v1zM368.1 402l3.1-.6v1.1zM578.8 414.9l3.1 .5-3.1 .5zM346.9 428.9l3.1-.5v1.1zM585.2 428.4l3 .5-3 .6z"/>
</g>
<g font-size="8.5">
<text x="51.6" y="9.4">8</text>
<text x="159.5" y="9.4">7</text>
<text x="267.5" y="9.4">6</text>
<text x="375.4" y="9.3">5</text>
<text x="483.4" y="9.4">4</text>
<text x="591.3" y="9.4">3</text>
<text x="699.3" y="9.4">2</text>
<text x="807.2" y="9.4">1</text>
<text x="16" y="72.9">D</text>
<text x="841.4" y="72.9">D</text>
<text x="16" y="212.6">C</text>
<text x="841.4" y="212.6">C</text>
<text x="16.2" y="352.3">B</text>
<text x="841.7" y="352.3">B</text>
<text x="16.2" y="492">A</text>
<text x="709.4" y="495.8">Work</text>
<text x="841.7" y="492">A</text>
<text x="709.4" y="510.8">Ful Scale King Of Kolers</text>
<text x="51.6" y="555.5">8</text>
<text x="159.5" y="555.5">7</text>
<text x="267.5" y="555.5">6</text>
<text x="375.4" y="555.4">5</text>
<text x="483.4" y="555.5">4</text>
<text x="591.3" y="555.5">3</text>
<text x="699.3" y="555.5">2</text>
<text x="807.2" y="555.5">1</text>
</g>
<g font-size="4.3">
<text x="477.9" y="155.5">R9.7</text>
<text x="477.9" y="163.9">R9.05</text>
<text x="257.2" y="231.8">10</text>
<text x="590.9" y="228">R9.56</text>
<text x="461.5" y="297.4">R.65</text>
<text x="477.8" y="295.8">R.52</text>
<text x="278.8" y="307.3">1.88</text>
<text x="357.7" y="307.3">.3</text>
<text x="607.9" y="307.3">.3</text>
<text x="460.1" y="319.1">18.5</text>
<text x="471.8" y="320.8">18.63</text>
<text x="369.9" y="332.6">.83</text>
<text x="420.6" y="332.6">.28</text>
<text x="469.3" y="332.6">Ø1.3</text>
<text x="471.6" y="334.3">20</text>
<text x="542" y="332.6">.28</text>
<text x="468.2" y="339.4">R.11</text>
<text x="567.1" y="339.4">R.25</text>
<text x="339.6" y="352.7">.25</text>
<text x="316" y="355.8">.75</text>
<text x="327.8" y="359.1">.25</text>
<text x="373.5" y="379.8">.54</text>
<text x="567.4" y="379.8">2.64</text>
<text x="369.6" y="391.6">.57</text>
<text x="360.8" y="403.5">.67</text>
<text x="471.4" y="417">17</text>
<text x="465.1" y="430.4">19</text>
<text x="711.3" y="537.6">D</text>
<text x="723.4" y="544.5">1:2</text>
<text x="809" y="544.5">3/5</text>
</g>
<g font-size="3.5">
<text x="709.4" y="486.4">PROJECT</text>
<text x="709.4" y="502.2">TITLE</text>
<text x="642.9" y="531.5">APPROVED</text>
<text x="708.9" y="530.9">SIZE</text>
<text x="728.3" y="530.9">CODE</text>
<text x="750.5" y="530.9">DWG NO</text>
<text x="828.2" y="530.9">REV</text>
<text x="642.9" y="537.9">CHECKED</text>
<text x="642.9" y="544.2">DRAWN</text>
<text x="664.1" y="544.2">Austin Marshall</text>
<text x="691.1" y="544.2">1/21/2025</text>
<text x="709.6" y="544.2">SCALE</text>
<text x="744.2" y="544.2">WEIGHT</text>
<text x="795" y="544.2">SHEET</text>
</g>
</svg>
